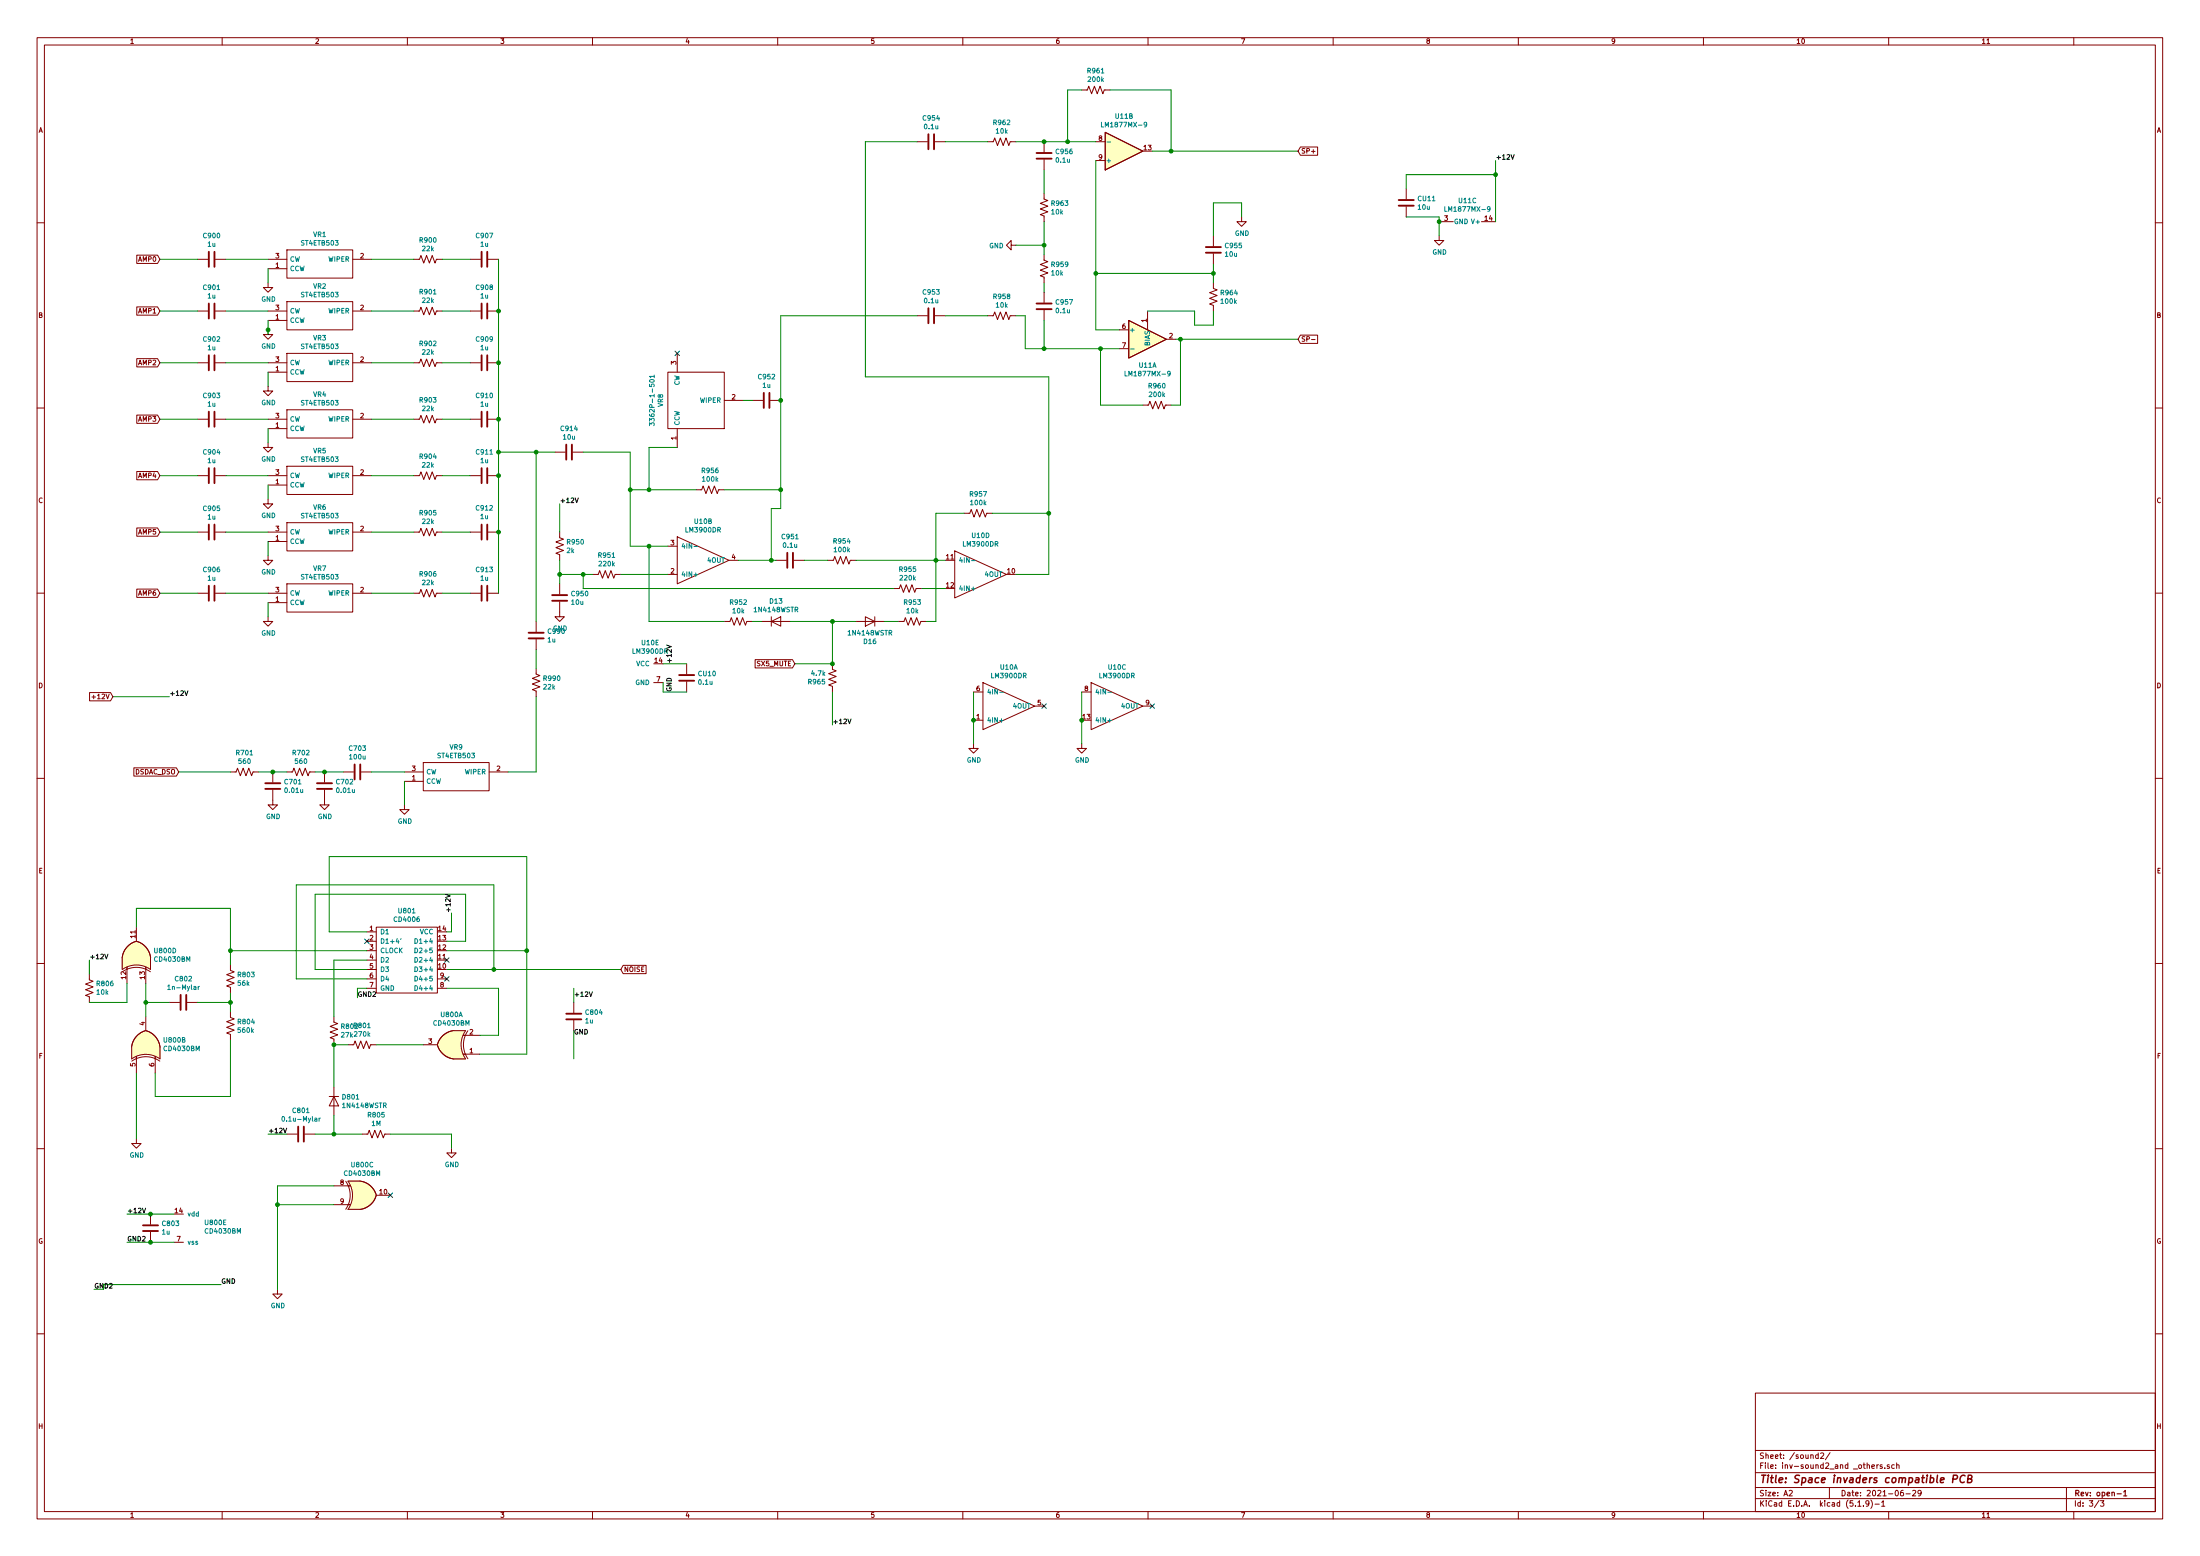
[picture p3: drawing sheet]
<svg xmlns="http://www.w3.org/2000/svg" width="594mm" height="420mm" viewBox="0 0 594 420" stroke-linecap="round" stroke-linejoin="round" font-family="sans-serif">
<g fill="none" stroke="#840000" stroke-width=".27">
<path d="M10 10.2h574v400h-574zM12 12.2h570v396h-570zM60 10.2v2M110 10.2v2M160 10.2v2M210 10.2v2M260 10.2v2M310 10.2v2M360 10.2v2M410 10.2v2M460 10.2v2M510 10.2v2"/>
<path d="M536.5 11.8h.8M560 10.2v2M247.6 38.3h2.8M252.5 38.3h2.8M266.7 38.3h1.5l.4-1 .8 2 .7-2 .8 2 .8-2 .7 2 .4-1h1.5M281.9 38.3v2.8M292.1 24.3h1.5l.4-1 .8 2 .7-2 .8 2 .8-2 .7 2 .4-1h1.5M295.9 38.3h2.5M298.4 35.7l10.2 5.1-10.2 5.1zM351.2 39.7h4.6v2.2h-4.6l-.7-1.1zM281.9 52.2v1.6l1.1 .3-2.1 .8 2.1 .8-2.1 .7 2.1 .8-2.1 .8 1 .3v1.6M281.9 43.1v2.8"/>
<path d="M295.9 43.3h2.5M335.3 58.6v1.3h1.2l-1.2 1.2-1.3-1.2h1.3M379.7 51v2.8M379.7 55.8v2.8M388.6 59.9h3.8M400 59.9h3.9M10 60.2h2M36.9 68.9h5.6l.7 1.1-.7 1.1h-5.6zM53.3 70h2.8M58.2 70h2.8M72.4 76.4v1.2h1.3l-1.3 1.3-1.3-1.3h1.3M72.4 70h5.1"/>
<path d="M72.4 72.6h5.1M77.5 67.5h17.7v7.6h-17.7zM95.2 70h5.1M111.8 70h1.5l.4-1 .7 2 .8-2 .8 2 .7-2 .8 2 .4-1h1.5M127 70h2.8M131.8 70h2.8M273 66.2v-1.3l-1.2 1.3 1.2 1.3v-1.3h1.3M281.9 68.7v1.6l1.1 .4-2.1 .7 2.1 .8-2.1 .7 2.1 .8-2.1 .8 1 .3v1.6M281.9 78.9v2.8M327.7 76.4v1.5l1 .4-2.1 .7 2.1 .8-2.1 .8 2.1 .7-2.1 .8 1.1 .4v1.5M327.7 63.7v2.8M327.7 68.5v2.8"/>
<path d="M388.6 63.7v1.2h1.3l-1.3 1.3-1.3-1.3h1.3M582 60.2h2M36.9 82.9h5.6l.7 1.1-.7 1.1h-5.6zM36.9 96.8h5.6l.7 1.2-.7 1.1h-5.6zM53.3 98h2.8M53.3 84h2.8M58.2 98h2.8M58.2 84h2.8M72.4 89.1v1.2h1.3l-1.3 1.3-1.3-1.3h1.3M72.4 98h5.1M72.4 84h5.1M72.4 86.5h5.1"/>
<path d="M77.5 95.4h17.7v7.6h-17.7zM77.5 81.4h17.7v7.7h-17.7zM95.2 98h5.1M95.2 84h5.1M111.8 98h1.5l.4-1.1 .7 2.1 .8-2.1 .8 2.1 .7-2.1 .8 2.1 .4-1h1.5M111.8 84h1.5l.4-1 .7 2 .8-2 .8 2 .7-2 .8 2 .4-1h1.5M127 98h2.8M127 84h2.8M131.8 98h2.8M131.8 84h2.8M182.9 95.4v5.1M247.6 85.3h2.8"/>
<path d="M252.5 85.3h2.8M266.7 85.3h1.5l.4-1.1 .8 2.1 .7-2.1 .8 2.1 .8-2.1 .7 2.1 .4-1h1.5M281.9 83.7v2.8M302.3 89.1h2.5M302.3 94.1h2.5M304.8 86.5l10.2 5.1-10.2 5.1zM309.9 84v5.1M315 91.6h2.5M351.2 90.5h4.6v2.2h-4.6l-.7-1.1zM354.2 91.7h.9M10 110.2h2M36.9 112.1h5.6l.7 1.1-.7 1.1h-5.6z"/>
<path d="M53.3 113.2h2.8M58.2 113.2h2.8M72.4 104.3v1.3h1.3l-1.3 1.2-1.3-1.2h1.3M72.4 119.5v1.3h1.3l-1.3 1.3-1.3-1.3h1.3M72.4 113.2h5.1M72.4 100.5h5.1M72.4 115.7h5.1M77.5 110.7h17.7v7.6h-17.7zM95.2 113.2h5.1M111.8 113.2h1.5l.4-1 .7 2 .8-2 .8 2 .7-2 .8 2 .4-1h1.5M127 113.2h2.8M131.8 113.2h2.8"/>
<path d="M180.3 100.5h15.3v15.2h-15.3zM182.9 115.7v5.1M195.6 108.1h5.1M203.2 108.1h2.8M208 108.1h2.8M308.6 109.4h1.5l.4-1 .8 2 .7-2 .8 2 .8-2 .7 2 .4-1h1.5M582 110.2h2M36.9 127.3h5.6l.7 1.1-.7 1.2h-5.6zM53.3 128.4h2.8M58.2 128.4h2.8M72.4 134.8v1.3h1.3l-1.3 1.2-1.3-1.2h1.3M72.4 128.4h5.1"/>
<path d="M72.4 131h5.1M77.5 125.9h17.7v7.6h-17.7zM95.2 128.4h5.1M111.8 128.4h1.5l.4-1 .7 2.1 .8-2.1 .8 2.1 .7-2.1 .8 2.1 .4-1.1h1.5M127 128.4h2.8M131.8 128.4h2.8M149.9 122.1h2.8M154.7 122.1h2.8M188 132.2h1.5l.4-1 .7 2.1 .8-2.1 .8 2.1 .7-2.1 .8 2.1 .4-1.1h1.5M260.3 138.6h1.6l.4-1 .7 2 .8-2 .7 2 .8-2 .8 2 .3-1h1.6M36.9 159.1h5.6l.7 1.1-.7 1.1h-5.6zM36.9 142.6h5.6l.7 1.1-.7 1.1h-5.6z"/>
<path d="M53.3 143.7h2.8M58.2 143.7h2.8M72.4 150v1.3h1.3l-1.3 1.3-1.3-1.3h1.3M72.4 143.7h5.1M72.4 146.2h5.1M77.5 157.6h17.7v7.7h-17.7zM77.5 141.1h17.7v7.7h-17.7zM95.2 143.7h5.1M111.8 143.7h1.5l.4-1 .7 2 .8-2 .8 2 .7-2 .8 2 .4-1h1.5M127 143.7h2.8M131.8 143.7h2.8M151.1 143.7v1.5l1 .4-2 .7 2 .8-2 .8 2 .7-2 .8 1 .4v1.5"/>
<path d="M151.1 157.6v2.8M160 155.1h1.5l.4-1 .8 2 .7-2 .8 2 .8-2 .7 2 .4-1h1.5M180.3 155.1h2.6M180.3 147.5h2.6M182.9 144.9l13.9 6.4-13.9 6.3zM196.8 151.3h2.6M209.5 151.3h2.8M214.4 151.3h2.8M223.5 151.3h1.5l.4-1 .8 2 .7-2 .8 2 .8-2 .7 2 .4-1h1.5M241.3 158.9h1.5l.4-1 .8 2 .7-2 .8 2 .8-2 .7 2 .4-1h1.5M257.8 148.8l14 6.3-14 6.4zM10 160.2h2"/>
<path d="M53.3 160.2h2.8M58.2 160.2h2.8M72.4 166.5v1.3h1.3l-1.3 1.3-1.3-1.3h1.3M72.4 160.2h5.1M72.4 162.7h5.1M95.2 160.2h5.1M111.8 160.2h1.5l.4-1 .7 2 .8-2 .8 2 .7-2 .8 2 .4-1h1.5M127 160.2h2.8M131.8 160.2h2.8M144.8 167.8v2.8M144.8 172.6v2.8M151.1 162.5v4h1.3l-1.3 1.3-1.2-1.3h1.2"/>
<path d="M185.4 179.2v2.8M195.6 167.8h1.5l.4-1 .7 2 .8-2 .8 2 .7-2 .8 2 .4-1h1.5M203.9 178.1h10.1l.6 1.1-.6 1.2h-10.1zM205.7 167.8h7.7M208.3 167.8l2.5-1.3v2.6zM208.3 166.5v2.6M224.8 179.2v1.6l1 .3-2 .8 2 .8-2 .7 2 .8-2 .8 1 .3v1.6M231.1 167.8h7.7M233.7 166.5l2.5 1.3-2.5 1.3zM236.2 166.5v2.6M242.6 167.8h1.5l.4-1 .7 2 .8-2 .8 2 .7-2 .8 2 .4-1h1.5M582 160.2h2"/>
<path d="M24.2 187h5.6l.7 1.1-.7 1.1h-5.6zM24.8 188.2h1M144.8 180.5v1.5l1 .4-2 .8 2 .7-2 .8 2 .8-2 .7 1 .4v1.5M176.5 184.3h2.6M185.4 184.1v2.8M262.9 186.9h2.5M262.9 194.5h2.5M265.4 184.3l14 6.4-14 6.3zM279.4 190.7h2.5M292.1 186.9h2.5M294.6 184.3l14 6.4-14 6.3zM308.6 190.7h2.5"/>
<path d="M10 210.2h2M36.1 207.3h11.5l.7 1.1-.7 1.2h-11.5zM62.2 208.4h1.6l.3-1 .8 2.1 .8-2.1 .7 2.1 .8-2.1 .7 2.1 .4-1.1h1.5M73.7 213.3v4h1.2l-1.2 1.3-1.3-1.3h1.3M73.7 208.4v2.8M77.5 208.4h1.5l.4-1 .7 2.1 .8-2.1 .8 2.1 .7-2.1 .8 2.1 .4-1.1h1.5M87.6 213.3v4h1.3l-1.3 1.3-1.2-1.3h1.2M87.6 208.4v2.8M92.7 208.4h2.8M97.5 208.4h2.8M109.2 217.3v1.3h1.3l-1.3 1.3-1.3-1.3h1.3M109.2 211h5.1"/>
<path d="M109.2 208.4h5.1M114.3 205.9h17.8v7.6h-17.8zM132.1 208.4h5.1M262.9 200.8v1.3h1.3l-1.3 1.3-1.3-1.3h1.3M292.1 200.8v1.3h1.3l-1.3 1.3-1.3-1.3h1.3M582 210.2h2M36.8 254.2a5.2 5.2 0 0 0-3.8 4.4v3.2M36.8 250.4l.1 3.8a5.2 5.2 0 0 1 3.8 4.4l-.1 3.2M99.1 251.6h2.5M99.1 254.2h2.5M99.1 256.7h2.5M99.1 259.2h2.5"/>
<path d="M101.6 250.4h16.5v17.7h-16.5zM10 260.2h2M24.1 263.1v1.5l1 .4-2 .7 2 .8-2 .8 2 .7-2 .8 1 .4v1.5M33 262.4a6.6 6.6 0 0 1 7.6 0M33 261.8a6.6 6.6 0 0 1 7.6 0M34.3 261.2v4.4M39.4 274.5l-.1 3.8a5.2 5.2 0 0 0-3.8 4.4M39.4 261.2v4.4M39.4 278.3a5.2 5.2 0 0 1 3.8 4.4v3.2M45.7 270.7h2.8M50.5 270.7h2.8M62.2 260.5v1.5l1 .4-2 .8 2 .7-2 .8 2 .8-2 .7 1 .4v1.5"/>
<path d="M62.2 273.2v1.5l1 .4-2 .8 2 .7-2 .8 2 .8-2 .7 1 .4v1.5M90.2 274.5v1.5l1 .4-2 .8 2 .7-2 .8 2 .7-2 .8 1 .4v1.5M99.1 261.8h2.5M99.1 264.3h2.5M99.1 266.9h2.5M118.1 264.3h2.5M118.1 266.9h2.5M125.1 279.6h4.4M125.7 278.3a6.6 6.6 0 0 0 0 7.6h-3.1M125.7 278.3h-3.1a5.2 5.2 0 0 0-4.5 3.8M126.3 278.3a6.6 6.6 0 0 0 0 7.6M154.9 270.7v2.8"/>
<path d="M154.9 275.5v2.8M168.3 260.7h6.2v2.2h-6.2l-.7-1.1zM582 260.2h2M35.6 282.7v3.2a6.6 6.6 0 0 1 7.6 0M35.6 286.5a6.6 6.6 0 0 1 7.6 0M36.8 285.3v4.4M41.9 285.3v4.4M88.9 296.1h2.5M90.2 296.1l1.2 2.5h-2.5zM90.2 293.5v7.7M94 282.1h1.5l.4-1 .7 2 .8-2 .8 2 .7-2 .8 2 .4-1h1.5M114.3 282.1h3.8a5.2 5.2 0 0 0 4.5 3.8"/>
<path d="M125.1 284.6h4.4M10 310.2h2M36.8 307.5v1.3h1.3l-1.3 1.2-1.2-1.2h1.2M77.5 306.2h2.8M82.3 306.2h2.8M93.4 319a6.6 6.6 0 0 1 0 7.5M94 318.9h3.2a5.2 5.2 0 0 1 4.4 3.8M94 319a6.6 6.6 0 0 1 0 7.5l3.2 .1M97.8 306.2h1.5l.4-1 .8 2.1 .7-2.1 .8 2.1 .7-2.1 .8 2.1 .4-1.1h1.5M121.9 310v1.3h1.3l-1.3 1.3-1.3-1.3h1.3M582 310.2h2M40.6 327.8v2.8"/>
<path d="M40.6 332.7v2.7M47 335.4h2.5M90.2 325.3h4.4M90.2 320.2h4.4M105.4 322.7l-3.8 .1a5.2 5.2 0 0 1-4.4 3.8M74.9 348.1v1.3h1.3l-1.3 1.3-1.2-1.3h1.2M10 360.2h2M474 376.2h108v32h-108zM582 360.2h2M474 397.7h108M474 391.7h108M491 392.9l-.4-.1-.3 .3v.6h.7"/>
<path d="M491 392.3v1.5M491.6 392.5l.6-.2 .3 .5-.9 1h.9M494.2 392.2l-1.3 2M506.8 395.5v1M507.3 395.5l-.5 .3M508.3 395.6l-.4-.1-.2 .2v.3l.6 .1v.3h-.6M509 396.4v.1M510.2 395.6l-.4-.1-.2 .2 .1 .3 .5 .1v.3h-.6M511.5 395.6l-.4-.1-.3 .3 .1 .6h.6M512.2 395.6h.5l.1 .9M512.2 395v1.5M60 408.2v2"/>
<path d="M110 408.2v2M160 408.2v2M210 408.2v2M260 408.2v2M310 408.2v2M360 408.2v2M410 408.2v2M460 408.2v2M474 404.7h108M474 401.7h108M483.1 402.6l.6-.2 .3 .5-.9 1h.9M494 401.7v3"/>
<path d="M501.7 406.7h.8M503.2 406.6v.1M504.7 405.9l-.3 .3-.4-.1v-.8l.4-.1 .3 .3-.1 .9-.3 .3h-.3M505.2 405a1.71 1.71 0 0 1 0 2.3M506.3 406.2h1.2M508.1 405.7l.4-.5v1.5M508.1 406.7h.9M510 408.2v2M513.9 402.4h-.3l-.3 .4-.1 .8 .3 .3 .5-.1-.1-.7-.4-.1-.3 .3M514.7 403.4h1.1M516.5 402.6l.5-.2 .3 .5-.9 1h.9M518.8 403.1l-.3 .3-.4-.1-.1-.7 .5-.2 .3 .3-.1 .9-.4 .3h-.2"/>
<path d="M536.5 409.7h.8M558 401.7v6.5M560 408.2v2M566.8 405.1l-1.2 2M567.2 405.2h.9l-.5 .6 .4 .1v.7h-.8"/>
</g>
<path d="M571.7 403.4h1.1M573.5 402.9l.4-.5v1.5M573.5 403.9h.8" fill="none" stroke="#840000" stroke-width=".3"/>
<path d="M527.4 399.4l.9-.1 .3-.3-.2-.6-.9-.1-.2 2M530.6 398.5a.96 .96 0 0 0-1.3 .6 .96 .96 0 0 0 .7 1.2l.4-.1M531.4 399.3l1-.2 .1-.4-.1-.3-.9-.1-.2 2 1-.1 .2-.5-.4-.4" fill="none" stroke="#840000" stroke-width=".41"/>
<g fill="none" stroke="#008484" stroke-width=".27">
<path d="M297.4 33v1.3h.6M298.9 38.3h1M309.7 33.6l-.3 .2-.4-.1v-.6l.4-.1 .3 .3-.1 .7-.2 .2-.4 .1M390.1 55.8v1.3h.7M402.4 56.4l-.3 .2-.3-.1-.1-.6 .4-.1 .3 .2-.1 .8-.2 .2-.3 .1M305.3 94.2h1M175.4 115v-.8l.5 .4 .1-.4h.5v.8M175.5 102.6a.61 .61 0 0 1 .7-.2 .61 .61 0 0 1 .4 .6 .62 .62 0 0 1-.7 .3 .62 .62 0 0 1-.4-.6zM176.7 101.6h-1.3l.3 .4M176.7 101.3v.7M303.8 100.2v1.3h.6M316 100.8l-.2 .2h-.4l-.1-.6 .5-.2 .2 .3v.7l-.2 .3h-.4"/>
<path d="M187.4 155.2h1M187.4 147.6h1M262.3 151.4h1M262.3 159h1M270 194.6h.9M270 186.9h.9M299.2 194.6h.9M299.2 186.9h.9M107.3 253.4l-.3 .9h.8M108.3 253.5l-.1 .2M112 258.5a.64 .64 0 0 1 .8 .7 .64 .64 0 0 1-.8 .6zM112 256a.64 .64 0 0 1 .8 .6 .64 .64 0 0 1-.8 .7z"/>
<path d="M112 253.5a.64 .64 0 0 1 .8 .6 .64 .64 0 0 1-.8 .6zM45.3 266.3l.3-.4v1.3M45.3 267.2h.7M53.5 266.4v.8M53.9 266.4l-.4 .2M112 261.1a.64 .64 0 0 1 .8 .6 .64 .64 0 0 1-.8 .6zM112 266.2a.64 .64 0 0 1 .8 .6 .64 .64 0 0 1-.8 .6zM112 263.6a.64 .64 0 0 1 .8 .7 .64 .64 0 0 1-.8 .6zM76.3 301.6l.1-.1a.62 .62 0 0 1 .5 .7 .62 .62 0 0 1-.6 .5l-.2-.4zM86.2 301.9v.9M86.5 301.9l-.3 .2"/>
</g>
<g fill="none" stroke="#840000" stroke-width=".51">
<path d="M250.7 36.2v4.1M252.2 36.2v4.1M279.9 42.8h4.1M279.9 41.3h4.1M377.7 55.5h4.1M377.7 54h4.1M56.4 68v4.1M57.9 68v4.1M130 68v4.1M131.6 68v4.1M325.6 68.2h4.1M325.6 66.7h4.1"/>
<path d="M56.4 82v4M56.4 95.9v4.1M57.9 82v4M57.9 95.9v4.1M130 82v4M130 95.9v4.1M131.6 82v4M131.6 95.9v4.1M250.7 83.2v4.1M252.2 83.2v4.1M279.9 83.5h4.1M279.9 82h4.1"/>
<path d="M56.4 111.2v4M57.9 111.2v4M130 111.2v4M131.6 111.2v4M206.2 106.1v4.1M207.8 106.1v4.1M56.4 126.4v4.1M57.9 126.4v4.1M130 126.4v4.1M131.6 126.4v4.1M152.9 120.1v4M154.4 120.1v4"/>
<path d="M56.4 141.6v4.1M56.4 158.2v4M57.9 141.6v4.1M57.9 158.2v4M130 141.6v4.1M130 158.2v4M131.6 141.6v4.1M131.6 158.2v4M212.6 149.3v4M214.1 149.3v4M142.7 172.4h4.1M142.7 170.9h4.1"/>
<path d="M149.1 162.2h4.1M149.1 160.7h4.1M183.4 183.8h4.1M183.4 182.3h4.1M71.6 213h4.1M71.6 211.5h4.1M85.6 213h4.1M85.6 211.5h4.1M95.8 206.4v4.1M97.3 206.4v4.1M48.8 268.6v4.1M50.3 268.6v4.1"/>
<path d="M152.9 275.3h4.1M152.9 273.7h4.1M80.5 304.2v4.1M82 304.2v4.1M38.6 330.9h4.1M38.6 332.4h4.1"/>
</g>
<g fill="#ffffc2" stroke="#ffffc2" stroke-width=".27">
<path d="M34.5 255.5l1.1-.8 1.2-.5 1.4 5-5.2-.6a5.1 5.1 0 0 1 1.5-3.1z"/>
<path d="M36.9 254.2a5.2 5.2 0 0 1 3.8 4.4l-5.2 .6z"/>
<path d="M40.6 258.6v3.2z"/>
<path d="M33 258.6v3.2z"/>
<path d="M33 258.6h7.6v3.2a6.7 6.7 0 0 0-7.6 0z"/>
<path d="M37 279.6l1.1-.8 1.2-.5 1.4 5-5.2-.6a5.1 5.1 0 0 1 1.5-3.1z"/>
<path d="M39.4 278.3a5.2 5.2 0 0 1 3.8 4.4l-5.2 .6z"/>
<path d="M43.2 282.7v3.2z"/>
<path d="M35.6 282.7v3.2z"/>
<path d="M35.6 282.7h7.6v3.2a6.7 6.7 0 0 0-7.6 0z"/>
<path d="M97.2 318.9a5.2 5.2 0 0 1 4.4 3.8l-5 1.4z"/>
<path d="M96.6 321.4l5 1.4a5.2 5.2 0 0 1-4.4 3.8z"/>
<path d="M94 326.6h3.2z"/>
<path d="M94 318.9h3.2z"/>
<path d="M94 318.9h3.2v7.7h-3.2a6.7 6.7 0 0 0 0-7.7z"/>
<path d="M118.1 282.1l5-1.3-.5 5.1a5.2 5.2 0 0 1-4.5-3.8z"/>
<path d="M119.4 279.8a5.2 5.2 0 0 1 3.2-1.5l.5 5.1-5-1.3 .5-1.2z"/>
<path d="M122.6 278.3h3.1z"/>
<path d="M122.6 285.9h3.1z"/>
<path d="M122.6 278.3h3.1a6.7 6.7 0 0 0 0 7.6h-3.1z"/>
<path d="M298.4 35.7l10.2 5.1-10.2 5.1z"/>
<path d="M304.8 86.5l10.2 5.1-10.2 5.1z"/>
</g>
<g fill="none" stroke="#008400" stroke-width=".27">
<path d="M247.6 38.3h-13.9v63.5h49.5v53.3h-8.9M255.3 38.3h11.4M274.3 38.3h21.6M292.1 24.3h-3.8v14M299.7 24.3h16.5v16.5M281.9 45.9v6.3M281.9 59.9v8.8M295.9 43.3v45.8h6.4M311.1 40.8h39.4M335.3 58.6v-3.8h-7.6v8.9M379.7 58.6h8.9v5.1M403.9 43.3v16.6"/>
<path d="M403.9 47.2h-24.2v3.8M43.2 70h10.1M61 70h11.4M72.4 72.6v3.8M100.3 70h11.5M119.4 70h7.6M134.6 70v90.2M274.3 66.2h7.6M281.9 76.4v2.5M295.9 73.8h31.8M327.7 71.3v5.1M43.2 84h10.1"/>
<path d="M43.2 98h10.1M61 84h11.4M61 98h11.4M72.4 86.5v3.8M100.3 84h11.5M100.3 98h11.5M119.4 84h7.6M119.4 98h7.6M247.6 85.3h-36.8v52h-2.5v14M255.3 85.3h11.4M274.3 85.3h2.6v8.8h25.4M281.9 86.5v7.6"/>
<path d="M297.2 94.1v15.3h11.4M309.9 84h12.7v3.8h5.1v-3.8M317.5 91.6h33M318.8 91.6v17.8h-2.6M43.2 113.2h10.1M61 113.2h11.4M72.4 100.5v3.8M72.4 115.7v3.8M100.3 113.2h11.5M119.4 113.2h7.6M200.7 108.1h2.5M43.2 128.4h10.1"/>
<path d="M61 128.4h11.4M72.4 131v3.8M100.3 128.4h11.5M119.4 128.4h7.6M134.6 122.1h15.3M144.8 122.1v45.7M151.1 136.1v7.6M157.5 122.1h12.7v25.4h10.1M170.2 132.2h17.8M182.9 120.8h-7.6v11.4M195.6 132.2h15.2M260.3 138.6h-7.6v29.2h-2.5"/>
<path d="M268 138.6h15.2M43.2 143.7h10.1M61 143.7h11.4M72.4 146.2v3.8M100.3 143.7h11.5M119.4 143.7h7.6M151.1 155.1h8.9M151.1 151.3v6.3M157.5 155.1v3.8h83.8M167.6 155.1h12.7M175.3 147.5v20.3h20.3M199.4 151.3h10.1"/>
<path d="M217.2 151.3h6.3M231.1 151.3h24.2M248.9 158.9h6.4M43.2 160.2h10.1M61 160.2h11.4M72.4 162.7v3.8M100.3 160.2h11.5M119.4 160.2h7.6M144.8 175.4v5.1M179.1 179.2h6.3M203.2 167.8h2.5M213.4 167.8h17.7"/>
<path d="M224.8 167.8v11.4h-10.2M238.8 167.8h3.8M30.5 188.1h15.2M144.8 188.1v20.3h-7.6M179.1 184.3v2.6h6.3M224.8 186.9v8.8M262.9 186.9v13.9M292.1 186.9v13.9M48.3 208.4h13.9M69.8 208.4h7.7M85.1 208.4h7.6M100.3 208.4h8.9"/>
<path d="M109.2 211v6.3M24.1 259.2v3.9M36.8 250.4v-5.1h25.4v15.2M62.2 256.7h36.9M99.1 251.6h-10.2v-20.3h53.3v53.3h-12.7M99.1 259.2h-8.9v15.3M120.6 256.7h21.6M120.6 254.2h5.1v-12.7h-40.6v20.3h14M121.9 246.5v5.1h-1.3M34.3 265.6v5.1h-10.2M39.4 265.6v8.9M39.4 270.7h6.3"/>
<path d="M53.3 270.7h8.9M62.2 268.1v5.1M99.1 266.9h-2.6v2.5M120.6 266.9h14v12.7h-5.1M120.6 261.8h47M133.3 261.8v-22.9h-53.3v25.4h19.1M154.9 266.9v3.8M154.9 278.3v7.6M36.8 289.7v17.8M62.2 280.8v15.3h-20.3v-6.4M94 282.1h-3.8v11.4M101.6 282.1h12.7"/>
<path d="M72.4 306.2h5.1M85.1 306.2h12.7M90.2 301.2v5M105.4 306.2h16.5v3.8M34.3 335.4h12.7M34.3 327.8h12.7M74.9 325.3h15.3M90.2 320.2h-15.3v27.9M27.9 346.9h31.8"/>
</g>
<path d="M408 41.7l.5 1.3 .4-1.3M155.3 134.5l.4 1.2 .5-1.2M180 174.2l1.3 .4-1.3 .4M49.9 186.5l.4 1.3 .4-1.3M229 194.1l.4 1.3 .4-1.3M28.3 257.6l.4 1.3 .5-1.3M120.3 241.5l1.3 .4-1.3 .5M159.1 267.8l.4 1.3 .5-1.3M76.6 304.6l.4 1.3 .4-1.3M38.5 326.2l.4 1.3 .4-1.3" fill="none" stroke="#000" stroke-width=".27"/>
<g fill="#008400" stroke="#008400" stroke-width=".27">
<circle cx="281.9" cy="66.2" r=".51"/>
<circle cx="40.6" cy="327.8" r=".51"/>
<circle cx="62.2" cy="270.7" r=".51"/>
<circle cx="133.4" cy="261.8" r=".51"/>
<circle cx="262.9" cy="194.5" r=".51"/>
<circle cx="90.2" cy="306.2" r=".51"/>
<circle cx="90.2" cy="282.1" r=".51"/>
<circle cx="292.1" cy="194.5" r=".51"/>
<circle cx="72.4" cy="89.1" r=".51"/>
<circle cx="134.6" cy="84" r=".51"/>
<circle cx="134.6" cy="98" r=".51"/>
<circle cx="134.6" cy="122.1" r=".51"/>
<circle cx="134.6" cy="143.7" r=".51"/>
<circle cx="134.6" cy="128.4" r=".51"/>
<circle cx="40.6" cy="335.4" r=".51"/>
<circle cx="134.6" cy="113.2" r=".51"/>
<circle cx="224.8" cy="179.2" r=".51"/>
<circle cx="175.3" cy="132.2" r=".51"/>
<circle cx="208.3" cy="151.3" r=".51"/>
<circle cx="210.8" cy="132.2" r=".51"/>
<circle cx="210.8" cy="108.1" r=".51"/>
<circle cx="295.9" cy="73.8" r=".51"/>
<circle cx="151.1" cy="155.1" r=".51"/>
<circle cx="327.7" cy="73.8" r=".51"/>
<circle cx="175.3" cy="147.5" r=".51"/>
<circle cx="403.9" cy="47.2" r=".51"/>
<circle cx="224.8" cy="167.8" r=".51"/>
<circle cx="157.5" cy="155.1" r=".51"/>
<circle cx="252.7" cy="151.3" r=".51"/>
<circle cx="283.2" cy="138.6" r=".51"/>
<circle cx="288.3" cy="38.3" r=".51"/>
<circle cx="316.2" cy="40.8" r=".51"/>
<circle cx="281.9" cy="38.3" r=".51"/>
<circle cx="281.9" cy="94.1" r=".51"/>
<circle cx="297.2" cy="94.1" r=".51"/>
<circle cx="74.9" cy="325.3" r=".51"/>
<circle cx="318.8" cy="91.6" r=".51"/>
<circle cx="142.2" cy="256.7" r=".51"/>
<circle cx="39.4" cy="270.7" r=".51"/>
<circle cx="62.2" cy="256.7" r=".51"/>
<circle cx="73.7" cy="208.4" r=".51"/>
<circle cx="87.6" cy="208.4" r=".51"/>
<circle cx="388.6" cy="59.9" r=".51"/>
<circle cx="144.8" cy="122.1" r=".51"/>
<circle cx="170.2" cy="132.2" r=".51"/>
</g>
<g fill="none" stroke="#000084" stroke-width=".27">
<path d="M182.3 94.8l1.2 1.2M183.5 94.8l-1.2 1.2M281.3 190.1l1.2 1.2M282.5 190.1l-1.2 1.2M310.5 190.1l1.3 1.2M311.8 190.1l-1.3 1.2M98.5 253.6l1.2 1.2M99.7 253.6l-1.2 1.2M120 258.6l1.3 1.3M121.3 258.6l-1.3 1.3M120 263.7l1.3 1.2M121.3 263.7l-1.3 1.2"/>
<path d="M104.8 322.1l1.2 1.3M106 322.1l-1.2 1.3"/>
</g>
<text font-size="2.8" fill="#840000" x="475" y="400.4">Title: Space invaders compatible PCB</text>
<g font-size="2.1" fill="#840000">
<text x="475" y="393.9">Sheet: /sound2/</text>
<text x="475" y="396.6">File: inv-sound2_and _others.sch</text>
<text x="475" y="406.8">KiCad E.D.A. kicad (5.1.9)-1</text>
<text x="475" y="404">Size: A2</text>
<text x="497" y="404">Date: 2021-06-29</text>
<text x="560" y="404">Rev: open-1</text>
<text x="560" y="406.8">Id: 3/3</text>
</g>
<g font-size="1.8" fill="#840000">
<text x="35" y="11.8">1</text>
<text x="85" y="11.8">2</text>
<text x="135" y="11.8">3</text>
<text x="185" y="11.8">4</text>
<text x="235" y="11.8">5</text>
<text x="285" y="11.8">6</text>
<text x="335" y="11.8">7</text>
<text x="385" y="11.8">8</text>
<text x="435" y="11.8">9</text>
<text x="485" y="11.8">10</text>
<text x="535" y="11.8">11</text>
<text x="10.4" y="35.8">A</text>
<text x="582.4" y="35.8">A</text>
<text x="296.7" y="38">8</text>
<text x="308.9" y="40.6">13</text>
<text x="351.3" y="41.4">SP+</text>
<text x="296.7" y="43.1">9</text>
<text x="390" y="59.6">3</text>
<text x="401" y="59.6">14</text>
<text x="37.5" y="70.7">AMP0</text>
<text x="74.4" y="69.8">3</text>
<text x="97.3" y="69.8">2</text>
<text x="74.4" y="72.3">1</text>
<text x="74.4" y="83.7">3</text>
<text x="97.3" y="83.7">2</text>
<text x="10.4" y="85.8">B</text>
<text x="37.5" y="84.6">AMP1</text>
<text x="74.4" y="86.3">1</text>
<text x="303" y="88.8">6</text>
<text x="309.6" y="87" transform="rotate(-90 309.6 87)">1</text>
<text x="582.4" y="85.8">B</text>
<text x="303" y="93.9">7</text>
<text x="315.7" y="91.4">2</text>
<text x="351.3" y="92.2">SP-</text>
<text x="37.5" y="98.6">AMP2</text>
<text x="74.4" y="100.2">1</text>
<text x="74.4" y="97.7">3</text>
<text x="97.3" y="97.7">2</text>
<text x="182.6" y="98.4" transform="rotate(-90 182.6 98.4)">3</text>
<text x="197.6" y="107.9">2</text>
<text x="37.5" y="113.8">AMP3</text>
<text x="74.4" y="112.9">3</text>
<text x="97.3" y="112.9">2</text>
<text x="74.4" y="115.5">1</text>
<text x="182.6" y="118.8" transform="rotate(-90 182.6 118.8)">1</text>
<text x="37.5" y="129.1">AMP4</text>
<text x="74.4" y="130.7">1</text>
<text x="74.4" y="128.2">3</text>
<text x="97.3" y="128.2">2</text>
<text x="10.4" y="135.8">C</text>
<text x="582.4" y="135.8">C</text>
<text x="74.4" y="143.4">3</text>
<text x="97.3" y="143.4">2</text>
<text x="37.5" y="144.3">AMP5</text>
<text x="74.4" y="146">1</text>
<text x="181.1" y="147.2">3</text>
<text x="181.1" y="154.9">2</text>
<text x="197.6" y="151">4</text>
<text x="255.6" y="151">11</text>
<text x="272.1" y="154.9">10</text>
<text x="37.5" y="160.8">AMP6</text>
<text x="74.4" y="159.9">3</text>
<text x="97.3" y="159.9">2</text>
<text x="255.6" y="158.7">12</text>
<text x="74.4" y="162.5">1</text>
<text x="176.8" y="179">14</text>
<text x="204.5" y="179.9">SX5_MUTE</text>
<text x="10.4" y="185.8">D</text>
<text x="177.3" y="184.1">7</text>
<text x="582.4" y="185.8">D</text>
<text x="25.5" y="188.8">+12V</text>
<text x="263.7" y="186.6">6</text>
<text x="280.2" y="190.4">5</text>
<text x="292.9" y="186.6">8</text>
<text x="309.4" y="190.4">9</text>
<text x="263.7" y="194.2">1</text>
<text x="292.4" y="194.2">13</text>
<text x="36.4" y="209.1">DSDAC_DSO</text>
<text x="111.3" y="208.2">3</text>
<text x="134.1" y="208.2">2</text>
<text x="111.3" y="210.7">1</text>
<text x="10.4" y="235.8">E</text>
<text x="582.4" y="235.8">E</text>
<text x="99.8" y="251.4">1</text>
<text x="118.4" y="251.4">14</text>
<text x="36.6" y="253.2" transform="rotate(-90 36.6 253.2)">11</text>
<text x="99.8" y="253.9">2</text>
<text x="99.8" y="256.5">3</text>
<text x="118.4" y="256.5">12</text>
<text x="118.4" y="253.9">13</text>
<text x="99.8" y="259">4</text>
<text x="99.8" y="261.5">5</text>
<text x="118.4" y="261.5">10</text>
<text x="118.4" y="259">11</text>
<text x="168.4" y="262.4">NOISE</text>
<text x="34" y="264.3" transform="rotate(-90 34 264.3)">12</text>
<text x="39.1" y="264.3" transform="rotate(-90 39.1 264.3)">13</text>
<text x="99.8" y="264.1">6</text>
<text x="99.8" y="266.6">7</text>
<text x="118.9" y="266.6">8</text>
<text x="118.9" y="264.1">9</text>
<text x="39.1" y="276.9" transform="rotate(-90 39.1 276.9)">4</text>
<text x="115.7" y="281.9">3</text>
<text x="126.8" y="279.3">2</text>
<text x="10.5" y="285.8">F</text>
<text x="36.6" y="288" transform="rotate(-90 36.6 288)">5</text>
<text x="41.7" y="288" transform="rotate(-90 41.7 288)">6</text>
<text x="126.8" y="284.4">1</text>
<text x="582.5" y="285.8">F</text>
<text x="91.9" y="320">8</text>
<text x="102.5" y="322.5">10</text>
<text x="47.3" y="327.6">14</text>
<text x="91.9" y="325">9</text>
<text x="10.3" y="335.8">G</text>
<text x="47.8" y="335.2">7</text>
<text x="582.3" y="335.8">G</text>
<text x="10.4" y="385.8">H</text>
<text x="582.4" y="385.8">H</text>
<text x="35" y="409.8">1</text>
<text x="85" y="409.8">2</text>
<text x="135" y="409.8">3</text>
<text x="185" y="409.8">4</text>
<text x="235" y="409.8">5</text>
<text x="285" y="409.8">6</text>
<text x="335" y="409.8">7</text>
<text x="385" y="409.8">8</text>
<text x="435" y="409.8">9</text>
<text x="485" y="409.8">10</text>
<text x="535" y="409.8">11</text>
</g>
<g font-size="1.8" fill="#008484">
<text x="293.8" y="19.8">R961</text>
<text x="294" y="22.1">200k</text>
<text x="249.4" y="32.6">C954</text>
<text x="249.7" y="34.9">0.1u</text>
<text x="268.4" y="33.7">R962</text>
<text x="298.2" y="34.4">LM1877MX-9</text>
<text x="301.3" y="32">U11B</text>
<text x="269" y="36.1">10k</text>
<text x="285.3" y="41.6">C956</text>
<text x="285.3" y="43.9">0.1u</text>
<text x="298.6" y="44">+</text>
<text x="284" y="57.9">10k</text>
<text x="284.1" y="55.6">R963</text>
<text x="383" y="54.3">CU11</text>
<text x="383" y="56.6">10u</text>
<text x="390.9" y="57.1">LM1877MX-9</text>
<text x="394" y="54.8">U11C</text>
<text x="55" y="64.3">C900</text>
<text x="84.7" y="64">VR1</text>
<text x="113.5" y="65.5">R900</text>
<text x="128.7" y="64.3">C907</text>
<text x="333.5" y="63.7">GND</text>
<text x="392.6" y="60.5">GND V+</text>
<text x="56.1" y="66.6">1u</text>
<text x="78.2" y="70.7">CW</text>
<text x="81.5" y="66.3">ST4ETB503</text>
<text x="88.7" y="70.7">WIPER</text>
<text x="114.1" y="67.8">22k</text>
<text x="129.8" y="66.6">1u</text>
<text x="267.1" y="67">GND</text>
<text x="330.9" y="69.3">10u</text>
<text x="331" y="67">C955</text>
<text x="386.8" y="68.7">GND</text>
<text x="78.2" y="73.2">CCW</text>
<text x="84.7" y="77.9">VR2</text>
<text x="284" y="74.4">10k</text>
<text x="284.1" y="72.1">R959</text>
<text x="55" y="78.3">C901</text>
<text x="56.1" y="80.6">1u</text>
<text x="70.6" y="81.4">GND</text>
<text x="81.5" y="80.3">ST4ETB503</text>
<text x="113.5" y="79.5">R901</text>
<text x="114.1" y="81.8">22k</text>
<text x="128.7" y="78.3">C908</text>
<text x="129.8" y="80.6">1u</text>
<text x="249.4" y="79.5">C953</text>
<text x="249.7" y="81.9">0.1u</text>
<text x="268.4" y="80.7">R958</text>
<text x="269" y="83">10k</text>
<text x="285.3" y="82.2">C957</text>
<text x="329.8" y="79.7">R964</text>
<text x="329.8" y="82">100k</text>
<text x="78.2" y="87.2">CCW</text>
<text x="78.2" y="84.6">CW</text>
<text x="88.7" y="84.6">WIPER</text>
<text x="285.3" y="84.5">0.1u</text>
<text x="304.9" y="89.7">+</text>
<text x="55" y="92.2">C902</text>
<text x="56.1" y="94.6">1u</text>
<text x="70.6" y="94.1">GND</text>
<text x="81.5" y="94.2">ST4ETB503</text>
<text x="84.7" y="91.9">VR3</text>
<text x="113.5" y="93.4">R902</text>
<text x="114.1" y="95.7">22k</text>
<text x="128.7" y="92.2">C909</text>
<text x="129.8" y="94.6">1u</text>
<text x="310.5" y="93.4" transform="rotate(-90 310.5 93.4)">BIAS</text>
<text x="78.2" y="101.1">CCW</text>
<text x="78.2" y="98.6">CW</text>
<text x="88.7" y="98.6">WIPER</text>
<text x="304.5" y="101.6">LM1877MX-9</text>
<text x="307.6" y="99.3">U11A</text>
<text x="55" y="107.5">C903</text>
<text x="84.7" y="107.2">VR4</text>
<text x="128.7" y="107.5">C910</text>
<text x="183.5" y="104.2" transform="rotate(-90 183.5 104.2)">CW</text>
<text x="204.9" y="102.4">C952</text>
<text x="206" y="104.7">1u</text>
<text x="310.3" y="104.9">R960</text>
<text x="310.5" y="107.2">200k</text>
<text x="56.1" y="109.8">1u</text>
<text x="70.6" y="109.4">GND</text>
<text x="78.2" y="113.8">CW</text>
<text x="81.5" y="109.5">ST4ETB503</text>
<text x="88.7" y="113.8">WIPER</text>
<text x="113.5" y="108.7">R903</text>
<text x="114.1" y="111">22k</text>
<text x="129.8" y="109.8">1u</text>
<text x="176.7" y="113.2" transform="rotate(-90 176.7 113.2)">3362P-1-501</text>
<text x="179" y="109.8" transform="rotate(-90 179 109.8)">VR8</text>
<text x="189" y="108.8">WIPER</text>
<text x="78.2" y="116.4">CCW</text>
<text x="151.6" y="116.4">C914</text>
<text x="152.1" y="118.7">10u</text>
<text x="183.5" y="115" transform="rotate(-90 183.5 115)">CCW</text>
<text x="55" y="122.7">C904</text>
<text x="56.1" y="125">1u</text>
<text x="70.6" y="124.6">GND</text>
<text x="81.5" y="124.7">ST4ETB503</text>
<text x="84.7" y="122.4">VR5</text>
<text x="113.5" y="123.9">R904</text>
<text x="128.7" y="122.7">C911</text>
<text x="129.8" y="125">1u</text>
<text x="78.2" y="131.6">CCW</text>
<text x="78.2" y="129.1">CW</text>
<text x="88.7" y="129.1">WIPER</text>
<text x="114.1" y="126.2">22k</text>
<text x="189.7" y="127.7">R956</text>
<text x="189.8" y="130">100k</text>
<text x="55" y="138">C905</text>
<text x="84.7" y="137.6">VR6</text>
<text x="128.7" y="137.8">C912</text>
<text x="262.1" y="134.1">R957</text>
<text x="262.2" y="136.4">100k</text>
<text x="56.1" y="140.3">1u</text>
<text x="70.6" y="139.9">GND</text>
<text x="81.5" y="139.9">ST4ETB503</text>
<text x="113.5" y="139.2">R905</text>
<text x="114.1" y="141.5">22k</text>
<text x="129.8" y="140.1">1u</text>
<text x="185.3" y="143.8">LM3900DR</text>
<text x="187.6" y="141.4">U10B</text>
<text x="78.2" y="146.9">CCW</text>
<text x="78.2" y="144.3">CW</text>
<text x="88.7" y="144.3">WIPER</text>
<text x="153.1" y="149.3">2k</text>
<text x="153.3" y="147">R950</text>
<text x="183.9" y="148.1">4IN-</text>
<text x="211.3" y="145.6">C951</text>
<text x="211.6" y="147.9">0.1u</text>
<text x="225.2" y="146.8">R954</text>
<text x="225.4" y="149.1">100k</text>
<text x="260.3" y="147.6">LM3900DR</text>
<text x="262.5" y="145.3">U10D</text>
<text x="55" y="154.5">C906</text>
<text x="70.6" y="155.1">GND</text>
<text x="84.7" y="154.1">VR7</text>
<text x="113.5" y="155.7">R906</text>
<text x="128.7" y="154.5">C913</text>
<text x="161.7" y="150.6">R951</text>
<text x="161.9" y="152.9">220k</text>
<text x="183.9" y="155.7">4IN+</text>
<text x="191.1" y="151.9">4OUT</text>
<text x="243" y="154.4">R955</text>
<text x="258.8" y="151.9">4IN-</text>
<text x="266" y="155.7">4OUT</text>
<text x="56.1" y="156.8">1u</text>
<text x="78.2" y="160.8">CW</text>
<text x="81.5" y="156.5">ST4ETB503</text>
<text x="88.7" y="160.8">WIPER</text>
<text x="114.1" y="158">22k</text>
<text x="129.8" y="156.8">1u</text>
<text x="154.5" y="161">C950</text>
<text x="243.2" y="156.7">220k</text>
<text x="258.8" y="159.6">4IN+</text>
<text x="78.2" y="163.4">CCW</text>
<text x="154.4" y="163.3">10u</text>
<text x="197.3" y="163.3">R952</text>
<text x="197.9" y="165.6">10k</text>
<text x="203.9" y="165.3">1N4148WSTR</text>
<text x="207.9" y="163">D13</text>
<text x="244.3" y="163.3">R953</text>
<text x="244.9" y="165.6">10k</text>
<text x="70.6" y="171.6">GND</text>
<text x="147.9" y="173.4">1u</text>
<text x="148.1" y="171.1">C990</text>
<text x="149.3" y="170.3">GND</text>
<text x="229.2" y="171.6">1N4148WSTR</text>
<text x="233.3" y="173.9">D16</text>
<text x="171" y="176.5">LM3900DR</text>
<text x="171.8" y="179.9">VCC</text>
<text x="173.4" y="174.2">U10E</text>
<text x="146.9" y="183.8">R990</text>
<text x="171.6" y="185">GND</text>
<text x="188.7" y="182.6">CU10</text>
<text x="188.7" y="184.9">0.1u</text>
<text x="218.4" y="184.8">R965</text>
<text x="219.2" y="182.5">4.7k</text>
<text x="267.9" y="183.1">LM3900DR</text>
<text x="270.2" y="180.8">U10A</text>
<text x="297.1" y="183.1">LM3900DR</text>
<text x="299.4" y="180.8">U10C</text>
<text x="146.8" y="186.1">22k</text>
<text x="266.4" y="187.5">4IN-</text>
<text x="273.7" y="191.3">4OUT</text>
<text x="295.7" y="187.5">4IN-</text>
<text x="302.9" y="191.3">4OUT</text>
<text x="266.4" y="195.1">4IN+</text>
<text x="295.7" y="195.1">4IN+</text>
<text x="63.9" y="203.9">R701</text>
<text x="79.2" y="203.9">R702</text>
<text x="94.4" y="202.7">C703</text>
<text x="121.5" y="202.4">VR9</text>
<text x="64.6" y="206.2">560</text>
<text x="79.8" y="206.2">560</text>
<text x="94.5" y="205">100u</text>
<text x="115.1" y="209.1">CW</text>
<text x="118.3" y="204.7">ST4ETB503</text>
<text x="125.5" y="209.1">WIPER</text>
<text x="261.1" y="205.9">GND</text>
<text x="290.3" y="205.9">GND</text>
<text x="77" y="211.8">C701</text>
<text x="77.1" y="214.1">0.01u</text>
<text x="91" y="211.8">C702</text>
<text x="91.1" y="214.1">0.01u</text>
<text x="115.1" y="211.6">CCW</text>
<text x="71.8" y="221.1">GND</text>
<text x="85.8" y="221.1">GND</text>
<text x="107.4" y="222.4">GND</text>
<text x="106.6" y="248.9">CD4006</text>
<text x="107.7" y="246.6">U801</text>
<text x="41.8" y="257.4">U800D</text>
<text x="102.6" y="252.3">D1</text>
<text x="102.6" y="254.8">D1+4'</text>
<text x="102.6" y="257.3">CLOCK</text>
<text x="112.8" y="257.3">D2+5</text>
<text x="112.8" y="254.8">D1+4</text>
<text x="113.4" y="252.3">VCC</text>
<text x="41.9" y="259.7">CD4030BM</text>
<text x="64.4" y="263.8">R803</text>
<text x="102.6" y="259.9">D2</text>
<text x="102.6" y="262.4">D3</text>
<text x="112.8" y="262.4">D3+4</text>
<text x="112.8" y="259.9">D2+4</text>
<text x="26.2" y="268.6">10k</text>
<text x="26.3" y="266.3">R806</text>
<text x="45.9" y="267.3">1n-Mylar</text>
<text x="47.4" y="265">C802</text>
<text x="64.3" y="266.2">56k</text>
<text x="102.6" y="265">D4</text>
<text x="102.6" y="267.5">GND</text>
<text x="112.8" y="267.5">D4+4</text>
<text x="112.8" y="265">D4+5</text>
<text x="119.2" y="274.6">U800A</text>
<text x="158.3" y="274">C804</text>
<text x="44.4" y="281.5">U800B</text>
<text x="64.4" y="276.5">R804</text>
<text x="64.4" y="278.9">560k</text>
<text x="92.2" y="280.1">27k 270k</text>
<text x="92.3" y="277.8">R802</text>
<text x="95.7" y="277.6">R801</text>
<text x="117.3" y="276.9">CD4030BM</text>
<text x="158.1" y="276.3">1u</text>
<text x="44.4" y="283.8">CD4030BM</text>
<text x="92.6" y="296.9">D801</text>
<text x="92.7" y="299.2">1N4148WSTR</text>
<text x="76.9" y="302.8">0.1u-Mylar</text>
<text x="79.2" y="300.5">C801</text>
<text x="99.5" y="301.7">R805</text>
<text x="100.4" y="304">1M</text>
<text x="35" y="312.6">GND</text>
<text x="93.2" y="317.5">CD4030BM</text>
<text x="95" y="315.2">U800C</text>
<text x="120.1" y="315.1">GND</text>
<text x="50.5" y="328.5">vdd</text>
<text x="43.8" y="333.3">1u</text>
<text x="44" y="331">C803</text>
<text x="55.5" y="330.8">U800E</text>
<text x="55.6" y="333.1">CD4030BM</text>
<text x="50.5" y="336.1">vss</text>
<text x="73.1" y="353.2">GND</text>
</g>
<g font-size="1.8">
<text x="403.9" y="43.1">+12V</text>
<text x="151.1" y="135.8">+12V</text>
<text x="181.4" y="179.2" transform="rotate(-90 181.4 179.2)">+12V</text>
<text x="45.7" y="187.9">+12V</text>
<text x="181.4" y="186.9" transform="rotate(-90 181.4 186.9)">GND</text>
<text x="224.8" y="195.5">+12V</text>
<text x="121.7" y="246.5" transform="rotate(-90 121.7 246.5)">+12V</text>
<text x="24.1" y="259">+12V</text>
<text x="96.5" y="269.2">GND2</text>
<text x="154.9" y="269.2">+12V</text>
<text x="154.9" y="279.3">GND</text>
<text x="72.4" y="306">+12V</text>
<text x="34.3" y="327.6">+12V</text>
<text x="34.3" y="335.2">GND2</text>
<text x="25.4" y="347.9">GND2</text>
<text x="59.7" y="346.6">GND</text>
</g>
</svg>
